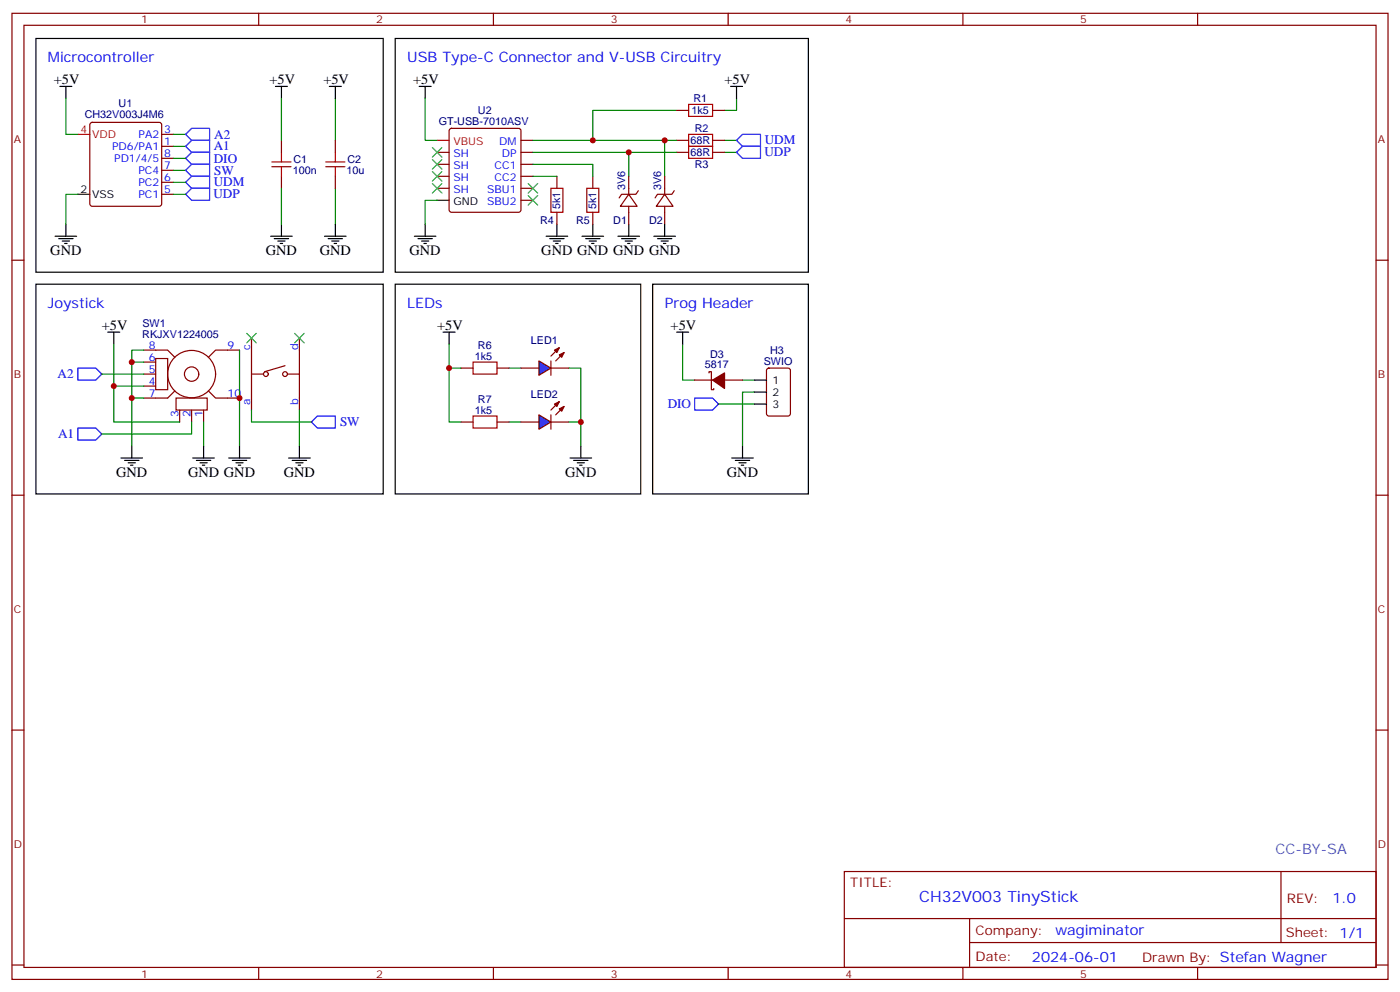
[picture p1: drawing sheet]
<svg xmlns="http://www.w3.org/2000/svg" width="412mm" height="292mm" viewBox="0 0 412 292" stroke-linecap="round" stroke-linejoin="round" font-family="sans-serif">
<g fill="none" stroke="#870000" stroke-width=".35">
<path d="M3.5 3.9h405.4v284.4h-405.4zM7.1 7.4h398.2v277.3h-398.2zM76.2 3.9v3.5M145.3 3.9v3.5M214.5 3.9v3.5M283.6 3.9v3.5M352.8 3.9v3.5M26.7 36.2l.5-.2h19.7l.5 .2 .2 .5v23.3l-.2 .5-.5 .2h-19.7l-.5-.2-.2-.5v-23.3zM47.6 39.5h3.6M132.5 38l.5-.2h19.8l.5 .2 .2 .5v23.3l-.3 .5-.4 .2h-19.8l-.5-.3-.2-.4v-23.3zM199.3 32.5h3.5M209.9 32.5h3.5"/>
<path d="M47.6 43.1h3.6M47.6 57.2h3.6M47.6 53.7h3.6M47.6 50.1h3.6M47.6 46.6h3.6M82.9 41.3v3.5M82.9 51.9v3.5M98.8 41.3v3.5M98.8 51.9v3.5M128.8 44.8h3.5M128.8 51.9h3.5M128.8 55.4h3.5"/>
<path d="M128.8 48.4h3.5M153.5 44.8h3.5M153.5 41.3h3.5M153.5 51.9h3.5M153.5 55.4h3.5M153.5 48.4h3.5M153.5 58.9h3.5M164 51.9v3.5M174.6 51.9v3.5M185.2 57.2l2.5 3.5h-5zM185.2 51.9v5.3M188 56.1l-.7 1.1h-4.2l-.7 1"/>
<path d="M195.8 57.2l2.5 3.5h-5zM195.8 51.9v5.3M198.6 56.1l-.7 1.1h-4.2l-.7 1M199.3 44.8h3.5M199.3 41.3h3.5M209.9 44.8h3.5M209.9 41.3h3.5M3.5 76.6h3.6M164 62.5v3.5M174.6 62.5v3.5M185.2 60.7v5.3M195.8 60.7v5.3"/>
<path d="M405.3 76.6h3.6M74.1 99.5v21.2M88.2 99.5v21.2M42.3 103h7.1l2.1 2.2M42.3 113.6h3.6M42.3 110.1h3.6M42.3 106.6h3.6M45.9 105.5h3.5v9.2h-3.5zM51.5 115l-2.1 2.2h-7.1M51.9 117.2h9.1v3.5h-9.1zM61.4 115l2.1 2.2h7.1M70.6 103h-7.1l-2.1 2.2"/>
<path d="M74.1 110.1h3.5M84 107.6l-6 1.8M84.7 110.1h3.5M204.6 111.9h5.3M208.8 109.7v-.3h.7v5.3h.8v-.4M213.4 111.9h5.3M226 108.5l.5-.2h5.6l.7 .5v12.9l-.4 .7h-5.9l-.7-.4v-13zM52.9 120.7v3.5M56.4 120.7v3.5M60 120.7v3.5M153.5 124.2h5.2M162.3 124.2h5.3"/>
<path d="M3.5 145.7h3.6M405.3 145.7h3.6M3.5 214.9h3.6M405.3 214.9h3.6M248.7 256.5h156.6v28.2h-156.6zM377.3 256.5v20.9M248.7 270.4h156.5M285.6 277.4h119.6M285.6 270.4v14.1M3.5 284h3.6M76.2 284.7v3.6M145.3 284.7v3.6"/>
<path d="M214.5 284.7v3.6M283.6 284.7v3.6M352.8 284.7v3.6M405.3 284h3.6"/>
<circle cx="56.4" cy="110.1" r="2.12"/>
<circle cx="56.5" cy="110.1" r="7"/>
<circle cx="78.3" cy="110.1" r=".71"/>
<circle cx="84" cy="110.1" r=".71"/>
</g>
<g fill="none" stroke="#008700" stroke-width=".35">
<path d="M19.4 29v10.5h3.5M51.2 39.5h3.5M82.9 29v12.3M98.8 29v12.3M125.2 29v12.3h3.6M199.3 32.5h-24.7v8.8M217 29v3.5h-3.6M22.9 57.2h-3.5v8.8M51.2 43.1h3.5M51.2 46.6h3.5M51.2 50.1h3.5M51.2 53.7h3.5"/>
<path d="M51.2 57.2h3.5M82.9 55.4v10.6M98.8 55.4v10.6M128.8 58.9h-3.6v7.1M157 48.4h17.6v3.5M157 44.8h42.3M157 41.3h42.3M157 51.9h7M185.2 44.8v7.1M195.8 41.3v10.6M213.4 44.8h3.6M213.4 41.3h3.6"/>
<path d="M30 110.1h12.3M33.5 101.3v12.3h8.8M33.5 113.6v10.6h19.4M38.8 106.6h3.5M38.8 117.2h3.5M42.3 103h-3.5v28.3M132.3 101.3v22.9h3.5M132.3 108.3h3.5M149.9 108.3h3.6M167.6 108.3h3.5v23M201.1 101.3v10.6h3.5M211.7 118.9h10.5"/>
<path d="M218.7 111.9h3.5M222.2 115.4h-3.5v15.9M56.4 124.2v3.5h-26.4M60 124.2v7.1M149.9 124.2h3.6M167.6 124.2h3.5"/>
</g>
<g fill="none" stroke="#000" stroke-width=".35">
<path d="M10.6 11.3h102.3v68.8h-102.3zM116.4 11.3h121.7v68.8h-121.7zM17.6 25.4h3.6M19.4 25.4v3.6M81.1 25.4h3.6M82.9 25.4v3.6M97 25.4h3.5M98.8 25.4v3.6M123.5 25.4h3.5M125.2 25.4v3.6M215.2 25.4h3.5M217 25.4v3.6"/>
<path d="M22.9 57.2h3.6M128.8 58.9h3.5M16.2 69.5h6.4M17.3 70.2h4.2M18.3 70.9h2.2M19 71.6h.8M19.4 66v3.5M79.7 69.5h6.4M80.8 70.2h4.2M81.8 70.9h2.2M82.5 71.6h.8M82.9 66v3.5"/>
<path d="M95.6 69.5h6.4M96.7 70.2h4.2M97.7 70.9h2.1M98.4 71.6h.7M98.8 66v3.5M122.1 69.5h6.3M123.1 70.2h4.3M124.2 70.9h2.1M124.9 71.6h.7M125.2 66v3.5M160.9 69.5h6.3M161.9 70.2h4.3"/>
<path d="M163 70.9h2.1M163.7 71.6h.7M164 66v3.5M171.4 69.5h6.4M172.5 70.2h4.2M173.6 70.9h2.1M174.3 71.6h.7M174.6 66v3.5M182 69.5h6.4M183.1 70.2h4.2M184.1 70.9h2.2M184.9 71.6h.7"/>
<path d="M185.2 66v3.5M192.6 69.5h6.4M193.7 70.2h4.2M194.7 70.9h2.1M195.4 71.6h.7M195.8 66v3.5M10.6 83.6h102.3v61.8h-102.3zM31.7 97.8h3.6M33.5 97.8v3.5M116.4 83.6h72.3v61.8h-72.3zM130.5 97.8h3.6M132.3 97.8v3.5"/>
<path d="M192.3 83.6h45.8v61.8h-45.8zM199.3 97.8h3.5M201.1 97.8v3.5M222.2 118.9h3.6M222.2 111.9h3.6M222.2 115.4h3.6M35.6 134.8h6.4M36.7 135.5h4.2M37.7 136.2h2.2M38.5 136.9h.7M38.8 131.3v3.5M56.8 134.8h6.3"/>
<path d="M57.9 135.5h4.2M58.9 136.2h2.1M59.6 136.9h.7M60 131.3v3.5M67.4 134.8h6.3M68.4 135.5h4.3M69.5 136.2h2.1M70.2 136.9h.7M70.6 131.3v3.5M167.9 134.8h6.4M169 135.5h4.2M170 136.2h2.2"/>
<path d="M170.7 136.9h.7M171.1 131.3v3.5M215.5 134.8h6.4M216.6 135.5h4.2M217.7 136.2h2.1M218.4 136.9h.7M218.7 131.3v3.5"/>
</g>
<g fill="none" stroke="#a10000" stroke-width=".35">
<path d="M202.8 39.5h7.1v3.6h-7.1zM202.8 30.7h7.1v3.6h-7.1zM80.1 47.7h5.6M80.1 49.1h5.6M82.9 44.8v2.9M82.9 49.1v2.8M96 47.7h5.6M96 49.1h5.6M98.8 44.8v2.9M98.8 49.1v2.8M162.3 55.4h3.5v7.1h-3.5zM172.9 55.4h3.5v7.1h-3.5z"/>
<path d="M202.8 43.1h7.1v3.5h-7.1z"/>
</g>
<path d="M54.7 39.5l1.7-1.7h5.3v3.5h-5.3zM54.7 57.2l1.7-1.8h5.3v3.5h-5.3zM54.7 46.6l1.7-1.8h5.3v3.6h-5.3zM54.7 53.7l1.7-1.8h5.3v3.5h-5.3zM54.7 50.1l1.7-1.7h5.3v3.5h-5.3zM54.7 43.1l1.7-1.8h5.3v3.5h-5.3zM217 44.8l1.7-1.7h5.3v3.5h-5.3zM217 41.3l1.7-1.8h5.3v3.6h-5.3zM22.9 108.3h5.3l1.8 1.8-1.8 1.8h-5.3zM204.6 117.2h5.3l1.8 1.7-1.8 1.8h-5.3zM22.9 126h5.3l1.8 1.7-1.8 1.8h-5.3zM91.7 124.2l1.8-1.8h5.3v3.6h-5.3z" fill="none" stroke="#00f" stroke-width=".35"/>
<path d="M22.9 39.5h3.6M128.8 41.3h3.5" fill="none" stroke="#f00" stroke-width=".35"/>
<path d="M127.4 43.4l2.8 2.8M127.4 47l2.8 2.8M127.4 50.5l2.8 2.8M127.4 54l2.8 2.8M130.2 43.4l-2.8 2.8M130.2 47l-2.8 2.8M130.2 50.5l-2.8 2.8M130.2 54l-2.8 2.8M155.6 54l2.8 2.8M155.6 57.5l2.8 2.9M158.4 54l-2.8 2.8M158.4 57.5l-2.8 2.9" fill="none" stroke="#3c3" stroke-width=".35"/>
<path d="M209.9 111.9l3.5-2.2v4.6z" fill="#870000" stroke="#870000" stroke-width=".35"/>
<path d="M158.7 122.1l3.6 2.1-3.6 2.1z" fill="#00f" stroke="#870000" stroke-width=".35"/>
<path d="M153.5 108.3h5.2M162.3 108.3h5.3M164.7 118.2l-2.4 2.5M166.2 119.6l-2.5 2.5M162.3 122.1v4.2" fill="none" stroke="#870000" stroke-width=".35"/>
<g fill="#870000" stroke="#870000" stroke-width=".35">
<path d="M164.7 120.3l1.5-.7-.7 1.4z"/>
<path d="M163.3 118.9l1.4-.7-.7 1.4z"/>
</g>
<path d="M158.7 106.2l3.6 2.1-3.6 2.2z" fill="#00f" stroke="#870000" stroke-width=".35"/>
<path d="M135.8 108.3h3.5M146.4 108.3h3.5M162.3 106.2v4.3M164.7 102.3l-2.4 2.5M166.2 103.8l-2.5 2.4M135.8 124.2h3.5M146.4 124.2h3.5" fill="none" stroke="#870000" stroke-width=".35"/>
<g fill="#870000" stroke="#870000" stroke-width=".35">
<path d="M164.7 104.5l1.5-.7-.7 1.4z"/>
<path d="M163.3 103l1.4-.7-.7 1.5z"/>
</g>
<path d="M139.3 106.6h7.1v3.5h-7.1zM139.3 122.4h7.1v3.6h-7.1z" fill="none" stroke="#a10000" stroke-width=".35"/>
<path d="M70.6 103v28.3M74.1 120.7v3.5h17.6M88.2 120.7v10.6" fill="none" stroke="#008700" stroke-width=".35"/>
<path d="M72.7 98.1l2.8 2.8M75.5 98.1l-2.8 2.8M86.8 98.1l2.8 2.8M89.6 98.1l-2.8 2.8" fill="none" stroke="#3c3" stroke-width=".35"/>
<path d="M85 134.8h6.4M86.1 135.5h4.2M87.1 136.2h2.2M87.8 136.9h.7M88.2 131.3v3.5" fill="none" stroke="#000" stroke-width=".35"/>
<g fill="#c00">
<circle cx="195.8" cy="41.3" r=".88"/>
<circle cx="185.2" cy="44.8" r=".88"/>
<circle cx="174.6" cy="41.3" r=".88"/>
<circle cx="38.8" cy="106.6" r=".88"/>
<circle cx="38.8" cy="117.2" r=".88"/>
<circle cx="33.5" cy="113.6" r=".88"/>
<circle cx="171.1" cy="124.2" r=".88"/>
<circle cx="132.3" cy="108.3" r=".88"/>
<circle cx="70.6" cy="117.2" r=".88"/>
</g>
<text font-size="4.6" fill="#00f" x="270.8" y="265.5">CH32V003 TinyStick</text>
<g font-size="4.2" fill="#00f">
<text x="14.1" y="18.4">Microcontroller</text>
<text x="119.9" y="18.4">USB Type-C Connector and V-USB Circuitry</text>
<text x="14.1" y="90.7">Joystick</text>
<text x="119.9" y="90.7">LEDs</text>
<text x="195.8" y="90.7">Prog Header</text>
<text x="392.5" y="265.8">1.0</text>
<text x="310.9" y="275.3">wagiminator</text>
<text x="304" y="283.1">2024-06-01</text>
</g>
<g font-size="4.2">
<text x="15.9" y="24.7">+5V</text>
<text x="79.4" y="24.7">+5V</text>
<text x="95.2" y="24.7">+5V</text>
<text x="121.7" y="24.7">+5V</text>
<text x="213.4" y="24.7">+5V</text>
<text x="14.8" y="75.2">GND</text>
<text x="78.3" y="75.2">GND</text>
<text x="94.2" y="75.2">GND</text>
<text x="120.6" y="75.2">GND</text>
<text x="159.5" y="75.2">GND GND GND GND</text>
<text x="30" y="97">+5V</text>
<text x="128.8" y="97">+5V</text>
<text x="197.6" y="97">+5V</text>
<text x="34.2" y="140.4">GND</text>
<text x="55.4" y="140.4">GND GND</text>
<text x="83.6" y="140.4">GND</text>
<text x="166.5" y="140.4">GND</text>
<text x="214.1" y="140.4">GND</text>
</g>
<text font-size="4.2" fill="#0099b0" x="375.7" y="251.2">CC-BY-SA</text>
<g font-size="3.9" fill="#00f">
<text x="63.1" y="40.8">A2</text>
<text x="63" y="44.3">A1</text>
<text x="63" y="47.8">DIO</text>
<text x="225.2" y="45.9">UDP</text>
<text x="225.3" y="42.4">UDM</text>
<text x="63.1" y="51.4">SW</text>
<text x="62.9" y="58.3">UDP</text>
<text x="63" y="54.7">UDM</text>
<text x="16.9" y="111.4">A2</text>
<text x="100.2" y="125.5">SW</text>
<text x="196.7" y="120.2">DIO</text>
<text x="17.1" y="129">A1</text>
</g>
<g font-size="3.9" fill="#800">
<text x="250.5" y="261.1">TITLE:</text>
<text x="379.1" y="265.8">REV:</text>
<text x="287.4" y="275.3">Company:</text>
<text x="378.7" y="275.9">Sheet: 1/1</text>
<text x="287.4" y="283">Date:</text>
<text x="336.4" y="283.1">Drawn By: Stefan Wagner</text>
</g>
<g font-size="3.2" fill="#800">
<text x="41.6" y="6.9">1</text>
<text x="110.8" y="6.9">2</text>
<text x="179.9" y="6.9">3</text>
<text x="249.1" y="6.9">4</text>
<text x="318.2" y="6.9">5</text>
<text x="4.1" y="42">A</text>
<text x="405.9" y="42">A</text>
<text x="4.1" y="111.2">B</text>
<text x="405.9" y="111.2">B</text>
<text x="4.1" y="180.3">C</text>
<text x="405.9" y="180.3">C</text>
<text x="4.1" y="249.4">D</text>
<text x="405.9" y="249.4">D</text>
<text x="41.6" y="287.7">1</text>
<text x="110.8" y="287.7">2</text>
<text x="179.9" y="287.7">3</text>
<text x="249.1" y="287.7">4</text>
<text x="318.2" y="287.7">5</text>
</g>
<g font-size="3.2" fill="#000080">
<text x="25" y="34.7">CH32V003J4M6</text>
<text x="34.9" y="31.6">U1</text>
<text x="140.8" y="33.5">U2</text>
<text x="203.7" y="33.6">1k5</text>
<text x="204.3" y="30.1">R1</text>
<text x="129.2" y="36.8">GT-USB-7010ASV</text>
<text x="204.6" y="38.9">R2</text>
<text x="203.4" y="46">68R</text>
<text x="203.4" y="42.4">68R</text>
<text x="86.3" y="51.2">100n</text>
<text x="86.4" y="48">C1</text>
<text x="102" y="51.2">10u</text>
<text x="102.3" y="48">C2</text>
<text x="204.6" y="49.5">R3</text>
<text x="184.2" y="55.9" transform="rotate(-90 184.2 55.9)">3V6</text>
<text x="194.8" y="55.9" transform="rotate(-90 194.8 55.9)">3V6</text>
<text x="165.1" y="61.6" transform="rotate(-90 165.1 61.6)">5k1</text>
<text x="175.6" y="61.6" transform="rotate(-90 175.6 61.6)">5k1</text>
<text x="159.1" y="66.1">R4</text>
<text x="169.7" y="66.1">R5</text>
<text x="180.6" y="66">D1</text>
<text x="191.2" y="66">D2</text>
<text x="41.9" y="99.6">RKJXV1224005</text>
<text x="41.9" y="96.4">SW1</text>
<text x="156.4" y="101.4">LED1</text>
<text x="139.9" y="106">1k5</text>
<text x="140.8" y="102.8">R6</text>
<text x="209.2" y="105.2">D3</text>
<text x="225" y="107.3">SWIO</text>
<text x="226.8" y="104.2">H3</text>
<text x="207.7" y="108.4">5817</text>
<text x="140.8" y="118.7">R7</text>
<text x="156.4" y="117.3">LED2</text>
<text x="139.9" y="121.8">1k5</text>
</g>
<g font-size="3.2" fill="#f00">
<text x="23.7" y="39.2">4</text>
<text x="27.2" y="40.6">VDD</text>
<text x="133.6" y="42.7">VBUS</text>
</g>
<g font-size="3.2" fill="#00f">
<text x="40.8" y="40.6">PA2</text>
<text x="48.3" y="39.2">3</text>
<text x="33" y="44.1">PD6/PA1</text>
<text x="33.6" y="47.7">PD1/4/5</text>
<text x="48.3" y="42.7">1</text>
<text x="48.3" y="46.2">8</text>
<text x="133.6" y="46.2">SH</text>
<text x="147" y="42.7">DM</text>
<text x="147.8" y="46.2">DP</text>
<text x="40.8" y="51.2">PC4</text>
<text x="48.3" y="53.3">6</text>
<text x="48.3" y="49.8">7</text>
<text x="133.6" y="49.8">SH</text>
<text x="133.6" y="53.3">SH</text>
<text x="145.7" y="53.3">CC2</text>
<text x="145.7" y="49.8">CC1</text>
<text x="40.8" y="58.2">PC1</text>
<text x="40.8" y="54.7">PC2</text>
<text x="48.3" y="56.8">5</text>
<text x="133.6" y="56.8">SH</text>
<text x="143.5" y="56.8">SBU1</text>
<text x="143.5" y="60.4">SBU2</text>
<text x="43.8" y="106.2">6</text>
<text x="43.8" y="102.7">8</text>
<text x="67" y="102.7">9</text>
<text x="73.7" y="103" transform="rotate(-90 73.7 103)">c</text>
<text x="87.8" y="103" transform="rotate(-90 87.8 103)">d</text>
<text x="43.8" y="113.3">4</text>
<text x="43.8" y="109.7">5</text>
<text x="43.8" y="116.8">7</text>
<text x="67" y="116.8">10</text>
<text x="73.7" y="119.1" transform="rotate(-90 73.7 119.1)">a</text>
<text x="87.8" y="119.1" transform="rotate(-90 87.8 119.1)">b</text>
<text x="52.6" y="122.7" transform="rotate(-90 52.6 122.7)">3</text>
<text x="56.1" y="122.7" transform="rotate(-90 56.1 122.7)">2</text>
<text x="59.6" y="122.7" transform="rotate(-90 59.6 122.7)">1</text>
</g>
<g font-size="3.2">
<text x="23.7" y="56.8">2</text>
<text x="27.2" y="58.2">VSS</text>
<text x="133.6" y="60.4">GND</text>
<text x="227.5" y="112.9">1</text>
<text x="227.5" y="120">3</text>
<text x="227.5" y="116.5">2</text>
</g>
</svg>
